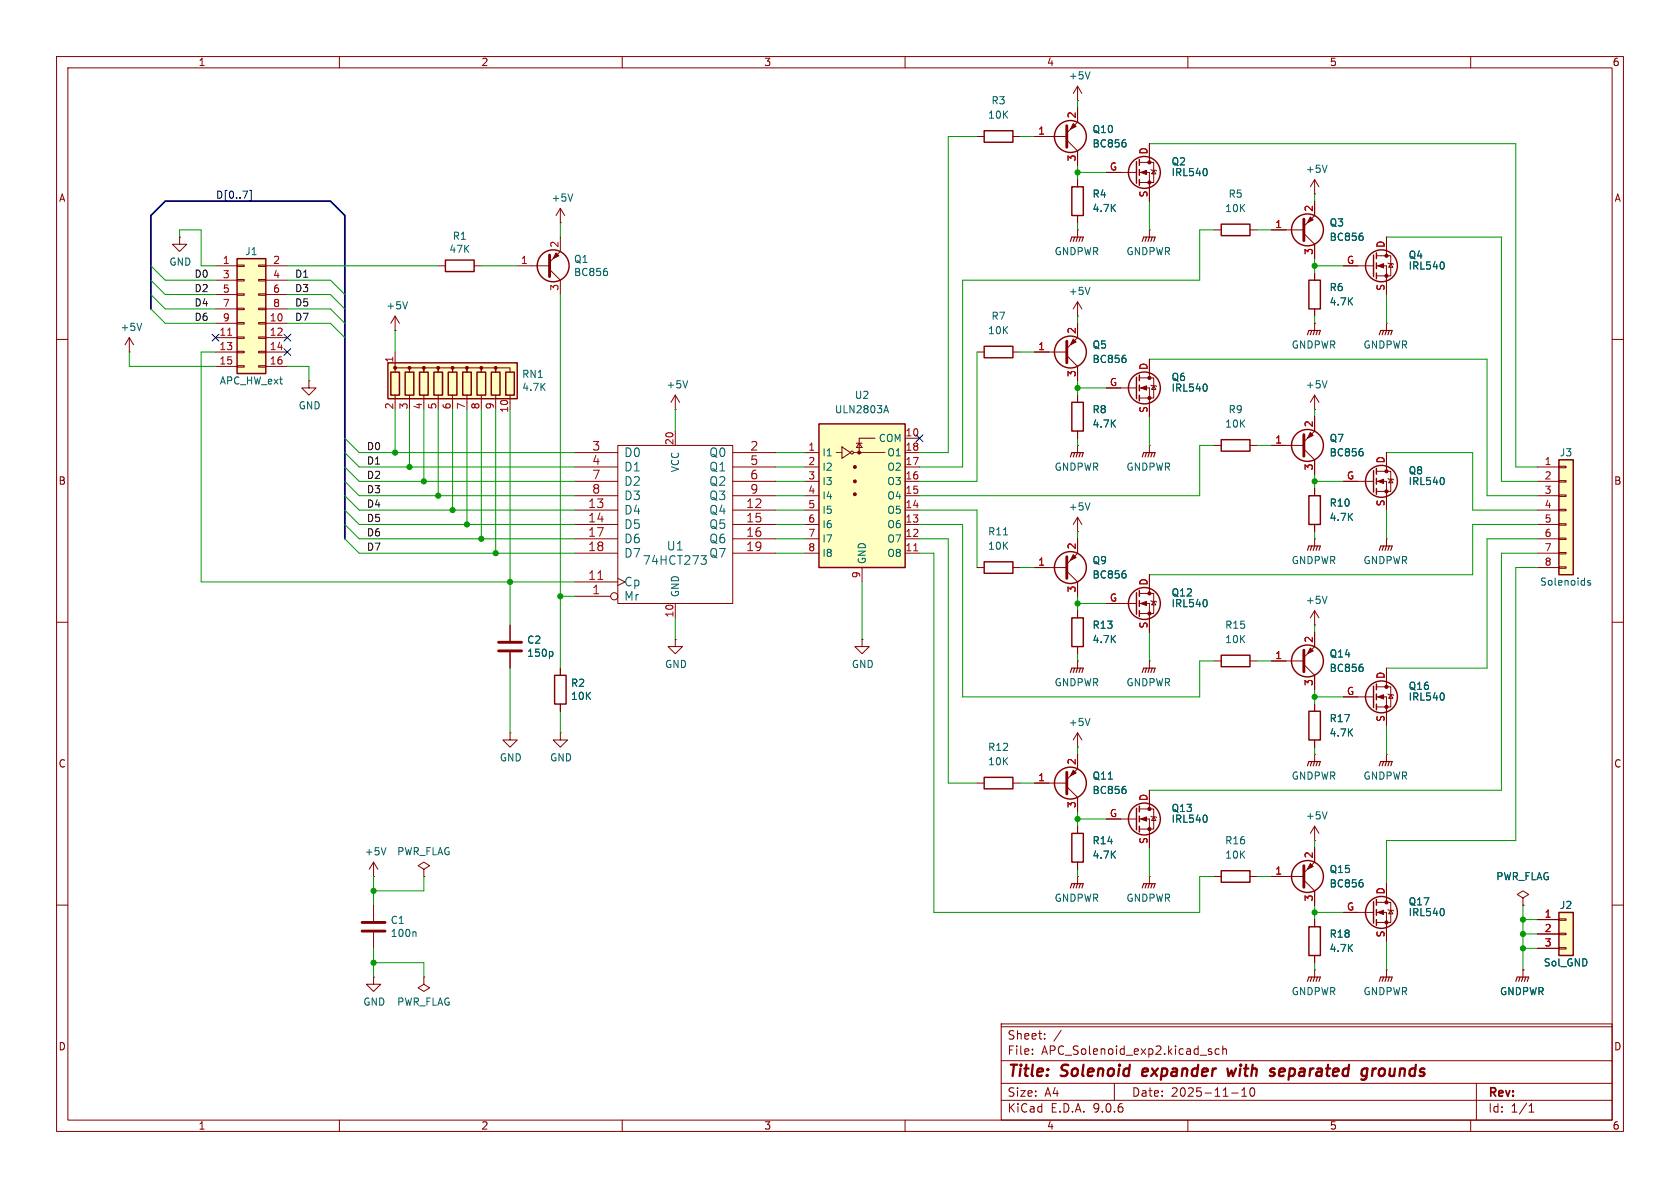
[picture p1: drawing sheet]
<svg xmlns="http://www.w3.org/2000/svg" width="297mm" height="210mm" viewBox="0 0 297 210" stroke-linecap="round" stroke-linejoin="round" font-family="sans-serif">
<g fill="none" stroke="#840000" stroke-width=".18">
<path d="M10 10h277v190h-277zM12 12h273v186h-273zM60 10v2M110 10v2M160 10v2M210 10v2M260 10v2M10 60h2M285 60h2M237.5 85.1h5.3M243.3 85.1h1.8v5.1M243.3 83.3h1.8"/>
<path d="M245.1 83.3h.8v3.6h-2.6M245.1 80v3.3M245.4 84.6l.1 .1h.8l.1 .1M245.9 84.7l.4 .6h-.8zM10 110h2M232.4 110.5h.1M232.4 108l-.8 1.2M232.4 108l.8 1.2M232.4 108v2.5M245.1 118.1v3.3M285 110h2M237.5 123.2h5.3"/>
<path d="M243.3 123.2h1.8v5.1M243.3 121.4h1.8M245.1 121.4h.8v3.6h-2.6M245.1 133.4h.1M245.1 133.4v1.2M245.4 122.7l.1 .1h.8l.1 .1M245.9 122.8l.4 .6h-.8zM269.2 158.8l1.1-.7-1.1-.6-1 .6 1 .7v1.2M10 160h2M269.2 160h.1M285 160h2M60 198v2"/>
<path d="M110 198v2M160 198v2M177 181h108v17h-108zM177 194.5h108M177 191.5h108M177 187.5h108M177 181.5h108M182.5 186.3v.1M182.5 185.5v.1M184.7 183.6v.1M184.7 182.8v.1M187.6 182.1l-1.3 2"/>
<path d="M197 191.5v3M210 198v2M213.8 185.9l.4 .1v.2l-.2 .2h-.3M213.8 185.4l.4 .1M215.5 185.5l-.4-.1-.3 .3v.4l.2 .2h.5M216.2 185.5l.2-.1 .3 .1 .1 .9M216.2 184.9v1.5M217.7 193.2h1.2M219.5 193.8h.9M219.5 192.7l.5-.4v1.5M221.1 192.4l.2-.1a.81 .81 0 0 1 .6 .6 .81 .81 0 0 1-.3 .8l-.1 .1a.81 .81 0 0 1-.4-1.4zM260 198v2"/>
<path d="M261 191.5v6.5M270.3 196.6h.9M270.3 195.5l.4-.4v1.5"/>
</g>
<path d="M202.1 189l-.2 .9 .3 .3M202.9 189.4l-.9 .1M217 188.9l.2 1.3 .5-.9 .3 .9 .5-1.3M225.2 188.9l.2 .1M225.3 189.6v.3l-.1 .2M226.3 189l-.2 .9 .2 .3M227.1 189.4l-1 .1M241.2 188.9l.5 .1M241.6 190.1l-.2 .1M241.8 188.9l-.2 1.6-.3 .3M242.7 188.9l-.2 1.3M243.3 188.9l-.4 .1-.2 .3" fill="none" stroke="#840000" stroke-width=".4"/>
<g fill="none" stroke="#840000" stroke-width=".25">
<path d="M242.8 83.2v3.8M243.3 82.8v1M243.3 84.6v1M243.3 86.4v1M242.8 121.3v3.8M243.3 120.9v1M243.3 122.7v1M243.3 124.5v1"/>
<circle cx="244.2" cy="85.1" r="2.82"/>
<circle cx="244.2" cy="123.2" r="2.82"/>
</g>
<g fill="#840000" stroke="#840000" stroke-width=".18">
<path d="M243.6 85.1l1-.4v.8z"/>
<path d="M243.6 123.2l1-.4v.8z"/>
<circle cx="245.1" cy="83.3" r=".28"/>
<circle cx="245.1" cy="86.9" r=".28"/>
<circle cx="245.1" cy="121.4" r=".28"/>
<circle cx="245.1" cy="125" r=".28"/>
</g>
<path d="M255.1 84.5l.2 .4-.2 .7M234.6 105.4l-.4 1.3M255.1 122.6l.2 .4-.2 .7" fill="none" stroke="#006464" stroke-width=".18"/>
<path d="M243.8 135.4l.3-.8h2l-.2 .8M244.6 134.6l-.3 .8M245.1 134.6l-.2 .8M245.6 134.6l-.2 .8" fill="none" stroke="#840000" stroke-width=".2"/>
<path d="M275.6 161.3h2.5v7.6h-2.5z" fill="#ffffc2"/>
<path d="M231.4 49.5h2v5.1h-2zM275.6 161.3h2.5v7.6h-2.5z" fill="none" stroke="#840000" stroke-width=".25"/>
<g fill="none" stroke="#840000" stroke-width=".18">
<path d="M232.4 57.2h.1M232.4 48.3v1.2M232.4 54.6v1.3M232.4 57.2v1.2M245.1 57.2h.1M245.1 57.2v1.2M232.4 148.6h.1M232.4 146.1l-.8 1.2M232.4 146.1l.8 1.2M232.4 146.1v2.5M269.2 171.5h.1M269.2 171.5v1.2"/>
<path d="M271.8 162.6h3.8M271.8 165.1h3.8M271.8 167.6h3.8M275.6 162.4h1.3v.3h-1.3zM275.6 165h1.3v.2h-1.3zM275.6 167.5h1.3v.3h-1.3z"/>
</g>
<path d="M231.1 59.2l.3-.8h2l-.2 .8M231.9 58.4l-.3 .8M232.4 58.4l-.2 .8M232.9 58.4l-.2 .8M243.8 59.2l.3-.8h2l-.2 .8M244.6 58.4l-.3 .8M245.1 58.4l-.2 .8M245.6 58.4l-.2 .8M268 173.5l.2-.8h2.1l-.3 .8M268.7 172.7l-.2 .8M269.2 172.7l-.2 .8M269.7 172.7l-.2 .8" fill="none" stroke="#840000" stroke-width=".2"/>
<path d="M234.6 143.5l-.4 1.3" fill="none" stroke="#006464" stroke-width=".18"/>
<path d="M275.6 81.3h2.5v20.3h-2.5z" fill="#ffffc2"/>
<g fill="none" stroke="#840000" stroke-width=".25">
<path d="M78.7 46h5.1v2h-5.1zM242.8 45.1v3.8M243.3 44.7v1M243.3 46.5v1M243.3 48.3v1M200.9 66.7v3.8M201.4 66.3v1M201.4 68.1v1M201.4 69.9v1M231.4 87.6h2v5.1h-2zM275.6 81.3h2.5v20.3h-2.5zM231.4 125.7h2v5.1h-2z"/>
<path d="M215.9 153.9h5.1v2.1h-5.1z"/>
<circle cx="244.2" cy="47" r="2.82"/>
<circle cx="189.2" cy="62.2" r="2.82"/>
<circle cx="202.3" cy="68.6" r="2.82"/>
<circle cx="231.1" cy="116.8" r="2.82"/>
</g>
<g fill="none" stroke="#840000" stroke-width=".18">
<path d="M232.4 34.3h.1M232.4 31.8v2.5M232.4 31.8l-.8 1.2M232.4 31.8l.8 1.2M22.9 59.7l-.8 1.3M22.9 59.7l.7 1.3M22.9 59.7v2.5M31.7 41.9v1.3h1.3l-1.3 1.3-1.2-1.3h1.2M31.7 41.9h.1M77.5 47h1.2M83.8 47h1.3M190.5 55.9h.1"/>
<path d="M190.5 53.3l-.8 1.3M190.5 53.3l.8 1.3M190.5 53.3v2.6M190.5 57.2v2.5l-1.9 1.9M237.5 47h5.3M243.3 47h1.8v5.1M243.3 45.2h1.8M245.1 45.2h.8v3.6h-2.6M245.1 41.9v3.3M245.4 46.5l.1 .1h.8l.1 .1M245.9 46.6l.4 .6h-.8zM22.9 62.2h.1"/>
<path d="M182.9 62.2h5.7M188.6 62.9l1.9 1.9v2.5M195.6 68.6h5.3M201.4 68.6h1.8v5.1M201.4 66.8h1.8M203.2 66.8h.8v3.6h-2.6M203.2 63.5v3.3M203.5 68.1l.1 .1h.7l.2 .1M204 68.2l.3 .6h-.7zM232.4 95.3h.1M232.4 86.4v1.2M232.4 92.7v1.3"/>
<path d="M232.4 95.3v1.2M245.1 95.3h.1M245.1 95.3v1.2M271.8 82.6h3.8M271.8 85.1h3.8M271.8 87.6h3.8M271.8 90.2h3.8M271.8 92.7h3.8M271.8 95.3h3.8M271.8 97.8h3.8M275.6 82.4h1.3v.3h-1.3zM275.6 85h1.3v.2h-1.3z"/>
<path d="M275.6 87.5h1.3v.3h-1.3zM275.6 90h1.3v.3h-1.3zM275.6 92.6h1.3v.2h-1.3zM275.6 95.1h1.3v.3h-1.3zM275.6 97.7h1.3v.2h-1.3zM224.8 116.8h5.7M230.5 117.5l1.9 1.9v2.5M232.4 111.8v2.5l-1.9 1.9M271.8 100.3h3.8M275.6 100.2h1.3v.3h-1.3zM232.4 133.4h.1M232.4 124.5v1.2"/>
<path d="M232.4 130.8v1.3M232.4 133.4v1.2M214.6 154.9h1.3M221 154.9h1.2M245.1 171.5h.1M245.1 171.5v1.2"/>
</g>
<path d="M234.6 29.2l-.4 1.3M25.1 57.1l-.5 1.3M192.7 50.8l-.4 1.3M255.1 46.4l.2 .4-.2 .7M199 63.4l.1 .1-.1 .5M213.2 68l.2 .4-.2 .7M240.9 118l.1 .1-.1 .5M281.2 102.7l-.3-.1-.2 .2v.2l.5 .1v.3h-.5" fill="none" stroke="#006464" stroke-width=".18"/>
<g fill="none" stroke="#840000" stroke-width=".2">
<path d="M231.1 97.3l.3-.8h2l-.2 .8M231.9 96.5l-.3 .8M232.4 96.5l-.2 .8M232.9 96.5l-.2 .8M243.8 97.3l.3-.8h2l-.2 .8M244.6 96.5l-.3 .8M245.1 96.5l-.2 .8M245.6 96.5l-.2 .8M231.1 135.4l.3-.8h2l-.2 .8M231.9 134.6l-.3 .8M232.4 134.6l-.2 .8M232.9 134.6l-.2 .8"/>
<path d="M243.8 173.5l.3-.8h2l-.2 .8M244.6 172.7l-.3 .8M245.1 172.7l-.2 .8M245.6 172.7l-.2 .8"/>
</g>
<path d="M188.6 60.3v3.8M230.5 114.9v3.8" fill="none" stroke="#840000" stroke-width=".51"/>
<g fill="#840000" stroke="#840000" stroke-width=".18">
<path d="M231.6 114.6l.6 .5-1.1 .5z"/>
<path d="M243.6 47l1-.4v.8z"/>
<path d="M201.7 68.6l1-.4v.8z"/>
<path d="M189.7 59.9l.5 .6-1 .5z"/>
<circle cx="245.1" cy="45.2" r=".28"/>
<circle cx="245.1" cy="48.8" r=".28"/>
<circle cx="203.2" cy="66.8" r=".28"/>
<circle cx="203.2" cy="70.4" r=".28"/>
</g>
<path d="M68.6 64.1h22.8v6.4h-22.8z" fill="#ffffc2"/>
<g fill="none" stroke="#840000" stroke-width=".25">
<path d="M174 23.1h5.1v2h-5.1zM189.5 33h2v5.1h-2zM200.9 28.6v3.8M201.4 28.2v1M201.4 30v1M201.4 31.8v1M215.9 39.6h5.1v2.1h-5.1zM68.6 64.1h22.8v6.4h-22.8zM69.1 65.8h1.5v4.1h-1.5zM71.6 65.8h1.6v4.1h-1.6zM74.2 65.8h1.5v4.1h-1.5zM76.7 65.8h1.5v4.1h-1.5z"/>
<path d="M79.2 65.8h1.6v4.1h-1.6zM81.8 65.8h1.5v4.1h-1.5zM84.3 65.8h1.6v4.1h-1.6zM86.9 65.8h1.5v4.1h-1.5zM89.4 65.8h1.5v4.1h-1.5zM174 61.2h5.1v2h-5.1zM189.5 71.1h2v5.1h-2zM215.9 77.7h5.1v2.1h-5.1zM215.9 115.8h5.1v2.1h-5.1zM189.5 147.3h2v5.1h-2zM200.9 142.9v3.8M201.4 142.5v1"/>
<path d="M201.4 144.3v1M201.4 146.1v1M242.8 159.4v3.8M243.3 159v1M231.4 163.8h2v5.1h-2zM243.3 160.8v1M243.3 162.6v1"/>
<circle cx="189.2" cy="24.1" r="2.82"/>
<circle cx="202.3" cy="30.5" r="2.82"/>
<circle cx="202.3" cy="144.8" r="2.82"/>
<circle cx="231.1" cy="154.9" r="2.82"/>
<circle cx="244.2" cy="161.3" r="2.82"/>
</g>
<g fill="#840000" stroke="#840000" stroke-width=".18">
<path d="M201.7 30.5l1-.4v.8z"/>
<path d="M189.7 21.8l.5 .6-1 .5z"/>
<path d="M231.6 152.7l.6 .5-1.1 .5z"/>
<path d="M243.6 161.3l1-.4v.8z"/>
<path d="M201.7 144.8l1-.4v.8z"/>
<circle cx="69.8" cy="65" r=".25"/>
<circle cx="72.4" cy="65" r=".25"/>
<circle cx="74.9" cy="65" r=".25"/>
<circle cx="77.5" cy="65" r=".25"/>
<circle cx="80" cy="65" r=".25"/>
<circle cx="82.5" cy="65" r=".25"/>
<circle cx="85.1" cy="65" r=".25"/>
<circle cx="87.6" cy="65" r=".25"/>
<circle cx="203.2" cy="28.7" r=".28"/>
<circle cx="203.2" cy="32.3" r=".28"/>
<circle cx="245.1" cy="159.5" r=".28"/>
<circle cx="245.1" cy="163.1" r=".28"/>
<circle cx="203.2" cy="143" r=".28"/>
<circle cx="203.2" cy="146.6" r=".28"/>
</g>
<g fill="none" stroke="#840000" stroke-width=".18">
<path d="M190.5 17.8h.1M190.5 15.2v2.6M190.5 19.1v2.5l-1.9 1.9M190.5 15.2l-.8 1.3M190.5 15.2l.8 1.3M99.1 39.4h.1M99.1 36.8l-.8 1.3M99.1 36.8l.7 1.3M99.1 36.8v2.6M172.7 24.1h1.3M179.1 24.1h1.2M182.9 24.1h5.7"/>
<path d="M188.6 24.8l1.9 1.9v2.5M190.5 31.8v1.2M190.5 38.1v1.3M195.6 30.5h5.3M201.4 30.5h1.8v5.1M201.4 28.7h1.8M203.2 28.7h.8v3.6h-2.6M203.2 25.4v3.3M203.5 30l.1 .1h.7l.2 .1M204 30.1l.3 .6h-.7zM69.8 58.4h.1M69.8 55.9v2.5"/>
<path d="M69.8 55.9l-.7 1.3M69.8 55.9l.8 1.3M190.5 40.6h.1M190.5 40.6v1.3M203.2 40.6h.1M203.2 40.6v1.3M214.6 40.6h1.3M221 40.6h1.2M54.6 67.3v1.3h1.3l-1.3 1.3-1.3-1.3h1.3M54.6 67.3h.1M69.8 65.8v-.8h2.6v.8v-.8h2.5v.8v-.8h2.6v.8v-.8h2.5v.8v-.8h2.5v.8v-.8h2.6v.8v-.8h2.5v.8v-.8h2.6v.8M69.8 62.2v2.6"/>
<path d="M69.8 69.9v1.2M72.4 69.9v1.2M74.9 69.9v1.2M77.5 69.9v1.2M80 69.9v1.2M82.5 69.9v1.2M85.1 69.9v1.2M87.6 69.9v1.2M90.2 69.9v1.2M109.2 78.7h20.3v28h-20.3zM119.4 72.4h.1M119.4 69.9v2.5"/>
<path d="M119.4 76.2v2.5M119.4 69.9l-.8 1.2M119.4 69.9l.7 1.2M172.7 62.2h1.3M179.1 62.2h1.2M190.5 78.7h.1M190.5 69.9v1.2M190.5 76.2v1.3M190.5 78.7v1.3M203.2 78.7h.1M203.2 78.7v1.3M214.6 78.7h1.3"/>
<path d="M221 78.7h1.2M101.6 80h7.6M101.6 82.6h7.6M101.6 85.1h7.6M101.6 87.6h7.6M101.6 90.2h7.6M101.6 92.7h7.6M101.6 95.3h7.6M101.6 97.8h7.6M129.5 80h7.7M129.5 82.6h7.7M129.5 85.1h7.7"/>
<path d="M129.5 87.6h7.7M129.5 90.2h7.7M129.5 92.7h7.7M129.5 95.3h7.7M129.5 97.8h7.7M90.2 110.5v2.8M90.2 115.3v2.8M101.6 102.9h7.6M101.6 105.4h6.3M109.2 102.2l1.3 .7-1.3 .6M119.4 106.7v2.5M214.6 116.8h1.3"/>
<path d="M221 116.8h1.2M99.1 129.5v1.3h1.2l-1.2 1.3-1.3-1.3h1.3M99.1 129.5h.1M203.2 139.7v3.3M74.9 153.7l1-.7-1-.6-1 .6 1 .7v1.2M74.9 154.9h.1M190.5 146.1v1.2M190.5 152.4v1.3M195.6 144.8h5.3M201.4 144.8h1.8v5.1M201.4 143h1.8M203.2 143h.8v3.6h-2.6"/>
<path d="M203.5 144.3l.1 .1h.7l.2 .1M204 144.4l.3 .6h-.7zM224.8 154.9h5.7M230.5 155.6l1.9 1.9v2.5M232.4 149.9v2.5l-1.9 1.9M243.3 159.5h1.8M245.1 159.5h.8v3.6h-2.6M245.1 156.2v3.3M232.4 171.5h.1M232.4 162.6v1.2M232.4 168.9v1.3M232.4 171.5v1.2"/>
<path d="M237.5 161.3h5.3M243.3 161.3h1.8v5.1M245.4 160.8l.1 .1h.8l.1 .1M245.9 160.9l.4 .6h-.8z"/>
<circle cx="108.6" cy="105.4" r=".63"/>
</g>
<g fill="none" stroke="#840000" stroke-width=".2">
<path d="M189.2 42.7l.3-.8h2l-.2 .8M190 41.9l-.3 .8M190.5 41.9l-.3 .8M191 41.9l-.2 .8M201.9 42.7l.3-.8h2l-.2 .8M202.7 41.9l-.3 .8M203.2 41.9l-.3 .8M203.7 41.9l-.2 .8M189.2 80.8l.3-.8h2l-.2 .8M190 80l-.3 .8M190.5 80l-.3 .8M191 80l-.2 .8"/>
<path d="M201.9 80.8l.3-.8h2l-.2 .8M202.7 80l-.3 .8M203.2 80l-.3 .8M203.7 80l-.2 .8M231.1 173.5l.3-.8h2l-.2 .8M231.9 172.7l-.3 .8M232.4 172.7l-.2 .8M232.9 172.7l-.2 .8"/>
</g>
<path d="M192.7 12.7l-.4 1.3M101.3 34.3l-.5 1.3M199 25.3l.1 .1-.1 .5M213.2 29.9l.2 .4-.2 .7M72 53.3l-.4 1.3M121.6 67.3l-.4 1.3M123.9 98.2h1l-.5 .6 .3 .1M124.8 99.6l-.2 .2h-.5M97.5 115.2l.2 .2v.4l-.2 .2M213.2 144.2l.2 .4-.2 .7M240.9 156.1l.1 .1-.1 .5M255.1 160.7l.2 .4-.2 .7" fill="none" stroke="#006464" stroke-width=".18"/>
<path d="M188.6 22.2v3.8M88.1 113.5h4.1M88.1 115.1h4.1M230.5 153v3.8" fill="none" stroke="#840000" stroke-width=".51"/>
<path d="M105.7 102.4h.9" fill="none" stroke="#a90000" stroke-width=".18"/>
<path d="M144.8 74.9h15.2v25.4h-15.2z" fill="#ffffc2"/>
<g fill="none" stroke="#840000" stroke-width=".25">
<path d="M144.8 74.9h15.2v25.4h-15.2zM174 99.3h5.1v2h-5.1zM98 119.4h2.1v5.1h-2.1zM189.5 109.2h2v5.1h-2zM200.9 104.8v3.8M201.4 104.4v1M201.4 106.2v1M201.4 108v1M174 137.4h5.1v2h-5.1z"/>
<circle cx="97.8" cy="47" r="2.82"/>
<circle cx="231.1" cy="40.6" r="2.82"/>
<circle cx="231.1" cy="78.7" r="2.82"/>
<circle cx="189.2" cy="100.3" r="2.82"/>
<circle cx="202.3" cy="106.7" r="2.82"/>
<circle cx="189.2" cy="138.4" r="2.82"/>
</g>
<g fill="none" stroke="#840000" stroke-width=".18">
<path d="M232.4 35.6v2.5l-1.9 1.9M91.4 47h5.8M97.2 47.6l1.9 1.9v2.6M99.1 41.9v2.6l-1.9 1.9M224.8 40.6h5.7M230.5 41.3l1.9 1.9v2.5M148.8 79l1.6 1-1.6 1zM151.4 78.4h1M151.9 78.4l.5 .7h-1zM154.7 77.5h-2.8v2.5M160 77.5h2.6M224.8 78.7h5.7"/>
<path d="M230.5 79.4l1.9 1.9v2.5M232.4 72.4h.1M232.4 69.9v2.5M232.4 73.7v2.5l-1.9 1.9M232.4 69.9l-.8 1.2M232.4 69.9l.8 1.2M142.2 80h2.6M142.2 82.6h2.6M142.2 85.1h2.6M142.2 87.6h2.6M142.2 90.2h2.6M142.2 92.7h2.6"/>
<path d="M142.2 95.3h2.6M142.2 97.8h2.6M147.8 80h1M150.9 80h5.6M160 80h2.6M160 82.6h2.6M160 85.1h2.6M160 87.6h2.6M160 90.2h2.6M160 92.7h2.6M160 95.3h2.6M160 97.8h2.6"/>
<path d="M190.5 94h.1M190.5 95.3v2.5l-1.9 1.9M190.5 91.4v2.6M190.5 91.4l-.8 1.3M190.5 91.4l.8 1.3M99.1 118.1v1.3M119.4 113v1.3h1.2l-1.2 1.3-1.3-1.3h1.3M119.4 113h.1M152.4 113v1.3h1.3l-1.3 1.3-1.3-1.3h1.3M152.4 113h.1M152.4 100.3v2.6M172.7 100.3h1.3"/>
<path d="M179.1 100.3h1.2M182.9 100.3h5.7M188.6 101l1.9 1.9v2.5M190.5 116.8h.1M190.5 108v1.2M190.5 114.3v1.3M190.5 116.8v1.3M195.6 106.7h5.3M201.4 106.7h1.8v5.1M201.4 104.9h1.8M203.2 116.8h.1M203.2 104.9h.8v3.6h-2.6"/>
<path d="M203.2 101.6v3.3M203.2 116.8v1.3M203.5 106.2l.1 .1h.7l.2 .1M204 106.3l.3 .6h-.7zM90.2 129.5v1.3h1.2l-1.2 1.3-1.3-1.3h1.3M90.2 129.5h.1M99.1 124.5v1.2M172.7 138.4h1.3M179.1 138.4h1.2M182.9 138.4h5.7M188.6 139.1l1.9 1.9v2.5M190.5 132.1h.1"/>
<path d="M190.5 129.5v2.6M190.5 133.4v2.5l-1.9 1.9M190.5 129.5l-.8 1.3M190.5 129.5l.8 1.3M66 154.9h.1M66 152.4l-.7 1.3M66 152.4l.8 1.3M66 152.4v2.5M190.5 154.9h.1M190.5 154.9v1.3M203.2 154.9h.1M203.2 154.9v1.3"/>
<path d="M66 172.7v1.3h1.3l-1.3 1.3-1.2-1.3h1.2M66 172.7h.1M66 160v2.8M66 164.8v2.8M74.9 172.7v1.3l1 .6-1 .7-1-.7 1-.6M74.9 172.7h.1"/>
<circle cx="150.6" cy="80" r=".25"/>
</g>
<g fill="#840000" stroke="#840000" stroke-width=".18">
<path d="M98.3 44.7l.5 .5-1 .5z"/>
<path d="M189.7 98l.5 .6-1 .5z"/>
<path d="M189.7 136.1l.5 .6-1 .5z"/>
<path d="M231.6 38.4l.6 .5-1.1 .5z"/>
<path d="M231.6 76.5l.6 .5-1.1 .5z"/>
<path d="M201.7 106.7l1-.4v.8z"/>
<circle cx="151.1" cy="82.5" r=".25"/>
<circle cx="151.1" cy="85.1" r=".25"/>
<circle cx="151.1" cy="87.4" r=".25"/>
<circle cx="151.9" cy="80" r=".25"/>
<circle cx="203.2" cy="104.9" r=".28"/>
<circle cx="203.2" cy="108.5" r=".28"/>
</g>
<path d="M161.5 97.4h.8" fill="none" stroke="#a90000" stroke-width=".18"/>
<g fill="none" stroke="#006464" stroke-width=".18">
<path d="M107.3 48l.1 .2-.1 .5M240.9 41.8l.1 .1-.1 .5M156.4 72.6h.6M156.7 71.7l.4 1.3M234.6 67.3l-.4 1.3M240.9 79.9l.1 .1-.1 .5M177.4 94.6h.7M192.7 88.9l-.4 1.3M199 101.5l.1 .1-.1 .5M213.2 106.1l.2 .4-.2 .7M192.7 127l-.4 1.3M199 139.6l.1 .1-.1 .5"/>
<path d="M68.2 149.9l-.4 1.2M73.4 164.7l.1 .2v.7"/>
</g>
<path d="M230.5 38.7v3.8M97.2 45.1v3.8M230.5 76.8v3.8M188.6 98.4v3.8M188.6 136.5v3.8M64 163.1h4.1M64 164.6h4.1" fill="none" stroke="#840000" stroke-width=".51"/>
<g fill="none" stroke="#840000" stroke-width=".2">
<path d="M189.2 118.9l.3-.8h2l-.2 .8M190 118.1l-.3 .8M190.5 118.1l-.3 .8M191 118.1l-.2 .8M201.9 118.9l.3-.8h2l-.2 .8M202.7 118.1l-.3 .8M203.2 118.1l-.3 .8M203.7 118.1l-.2 .8M189.2 157l.3-.8h2l-.2 .8M190 156.2l-.3 .8M190.5 156.2l-.3 .8M191 156.2l-.2 .8"/>
<path d="M201.9 157l.3-.8h2l-.2 .8M202.7 156.2l-.3 .8M203.2 156.2l-.3 .8M203.7 156.2l-.2 .8"/>
</g>
<path d="M41.9 45.7h5.1v20.3h-5.1z" fill="#ffffc2"/>
<path d="M41.9 45.7h5.1v20.3h-5.1z" fill="none" stroke="#840000" stroke-width=".25"/>
<g fill="none" stroke="#840000" stroke-width=".18">
<path d="M190.5 19.1v2.5M182.9 24.1h2.5M190.5 26.7v2.5M190.5 31.8v1.2M190.5 38.1v1.3M195.6 30.5h2.5M203.2 25.4v2.5M203.2 33v2.6M232.4 35.6v2.5M38.1 47h3.8M38.1 49.5h3.8M38.1 52.1h3.8"/>
<path d="M38.1 54.6h3.8M38.1 57.2h3.8M38.1 59.7h3.8M41.9 46.9h1.3v.2h-1.3zM41.9 49.4h1.3v.3h-1.3zM41.9 51.9h1.3v.3h-1.3zM41.9 54.5h1.3v.2h-1.3zM41.9 57h1.3v.3h-1.3zM41.9 59.6h1.3v.2h-1.3zM45.7 46.9h1.3v.2h-1.3zM45.7 49.4h1.3v.3h-1.3zM45.7 51.9h1.3v.3h-1.3z"/>
<path d="M45.7 54.5h1.3v.2h-1.3zM45.7 57h1.3v.3h-1.3zM45.7 59.6h1.3v.2h-1.3zM47 47h3.8M47 49.5h3.8M47 52.1h3.8M47 54.6h3.8M47 57.2h3.8M47 59.7h3.8M190.5 57.2v2.5M224.8 40.6h2.5M232.4 43.2v2.5"/>
<path d="M232.4 48.3v1.2M232.4 54.6v1.3M237.5 47h2.5M245.1 41.9v2.6M245.1 49.5v2.6M38.1 62.2h3.8M38.1 64.8h3.8M41.9 62.1h1.3v.3h-1.3zM41.9 64.6h1.3v.3h-1.3zM45.7 62.1h1.3v.3h-1.3zM45.7 64.6h1.3v.3h-1.3zM47 62.2h3.8"/>
<path d="M47 64.8h3.8M182.9 62.2h2.5M190.5 64.8v2.5M190.5 69.9v1.2M190.5 76.2v1.3M195.6 68.6h2.5M203.2 63.5v2.5M203.2 71.1v2.6M224.8 78.7h2.5M232.4 73.7v2.5M190.5 95.3v2.5M232.4 81.3v2.5"/>
<path d="M232.4 86.4v1.2M232.4 92.7v1.3M237.5 85.1h2.5M245.1 80v2.6M245.1 87.6v2.6M90.2 110.5v2.8M90.2 115.3v2.8M99.1 118.1v1.3M182.9 100.3h2.5M190.5 102.9v2.5M190.5 108v1.2M190.5 114.3v1.3"/>
<path d="M195.6 106.7h2.5M203.2 101.6v2.5M203.2 109.2v2.6M224.8 116.8h2.5M232.4 111.8v2.5M232.4 119.4v2.5M245.1 118.1v2.6M99.1 124.5v1.2M182.9 138.4h2.5M190.5 133.4v2.5M203.2 139.7v2.5M232.4 124.5v1.2"/>
<path d="M232.4 130.8v1.3M237.5 123.2h2.5M245.1 125.7v2.6M190.5 141v2.5M190.5 146.1v1.2M190.5 152.4v1.3M195.6 144.8h2.5M203.2 147.3v2.6M224.8 154.9h2.5M232.4 149.9v2.5M232.4 157.5v2.5M245.1 156.2v2.6"/>
<path d="M232.4 162.6v1.2M232.4 168.9v1.3M237.5 161.3h2.5M245.1 163.8v2.6M269.2 171.5h.1M269.2 160h.1M271.8 162.6h3.8M271.8 165.1h3.8M271.8 167.6h3.8"/>
</g>
<path d="M40.2 59.3h.8" fill="none" stroke="#a90000" stroke-width=".18"/>
<path d="M44.1 33.7h.3v1.8h-.3M37.5 59.1l1.2 1.2M38.7 59.1l-1.2 1.2M50.2 59.1l1.2 1.2M51.4 59.1l-1.2 1.2M50.2 61.6l1.2 1.2M51.4 61.6l-1.2 1.2M162 76.9l1.2 1.2M163.2 76.9l-1.2 1.2" fill="none" stroke="#000084" stroke-width=".18"/>
<path d="M26.7 54.6v-16.5l2.5-2.5h29.2l2.6 2.5v57.2" fill="none" stroke="#000084" stroke-width=".3"/>
<g fill="none" stroke="#009600" stroke-width=".18">
<path d="M190.5 17.8v1.3M99.1 39.4v2.5M172.7 24.1h-5.1v55.9h-5M180.3 24.1h2.6M190.5 29.2v2.6M190.5 39.4v1.2M190.5 30.5h5.1M203.2 25.4h64.8v57.2h3.8M203.2 35.6v5M232.4 34.3v1.3M26.7 52.1l2.5 2.5h8.9M26.7 47l2.5 2.5h8.9"/>
<path d="M26.7 49.5l2.5 2.6h8.9M26.7 54.6l2.5 2.6h8.9M31.7 41.9v-1.3h3.9v6.4h2.5M50.8 54.6h7.6l2.6 2.6M50.8 49.5h7.6l2.6 2.6M50.8 47h26.7M50.8 52.1h7.6l2.6 2.5M50.8 57.2h7.6l2.6 2.5M69.8 58.4v3.8M85.1 47h6.3M99.1 52.1v66M190.5 55.9v1.3"/>
<path d="M214.6 40.6h-2.5v8.9h-41.9v33.1h-7.6M222.2 40.6h2.6M232.4 45.7v2.6M232.4 55.9v1.3M232.4 47h5.1M245.1 41.9h20.3v43.2h6.4M245.1 52.1v5.1M22.9 62.2v2.6h15.2M38.1 62.2h-2.5v40.7h66M50.8 64.8h3.8v2.5M61 77.5l2.5 2.5h38.1M69.8 72.4v7.6"/>
<path d="M72.4 72.4v10.2M74.9 72.4v12.7M77.5 72.4v15.2M80 72.4v17.8M82.5 72.4v20.3M85.1 72.4v22.9M87.6 72.4v25.4M90.2 72.4v38.1M119.4 72.4v3.8M172.7 62.2v22.9h-10.1M180.3 62.2h2.6M190.5 67.3v2.6"/>
<path d="M190.5 77.5v1.2M190.5 68.6h5.1M203.2 63.5h59.7v24.1h8.9M203.2 73.7v5M214.6 78.7h-2.5v8.9h-49.5M222.2 78.7h2.6M232.4 72.4v1.3M61 82.6l2.5 2.5h38.1M61 85.1l2.5 2.5h38.1M61 92.7l2.5 2.6h38.1M61 80l2.5 2.6h38.1M61 95.3l2.5 2.5h38.1"/>
<path d="M61 90.2l2.5 2.5h38.1M61 87.6l2.5 2.6h38.1M137.2 85.1h5M137.2 80h5M137.2 87.6h5M137.2 95.3h5M137.2 82.6h5M137.2 97.8h5M137.2 92.7h5M137.2 90.2h5M162.6 95.3h5v43.1h5.1M162.6 97.8h2.5v63.5h47v-6.4h2.5"/>
<path d="M162.6 92.7h7.6v30.5h41.9v-6.4h2.5M162.6 90.2h10.1v10.1M190.5 94v1.3M232.4 85.1h5.1M232.4 83.8v2.6M232.4 94v1.3M245.1 80h15.2v10.2h11.5M245.1 90.2v5.1M271.8 95.3h-8.9v22.8h-17.8M271.8 97.8h-6.4v41.9h-62.2M271.8 92.7h-11.5v8.9h-57.1M90.2 118.1v11.4"/>
<path d="M99.1 105.4h2.5M119.4 109.2v3.8M152.4 102.9v10.1M180.3 100.3h2.6M190.5 105.4v2.6M190.5 115.6v1.2M190.5 106.7h5.1M203.2 111.8v5M222.2 116.8h2.6M232.4 110.5v1.3M271.8 100.3h-3.8v48.3h-22.9v7.6M99.1 125.7v3.8"/>
<path d="M180.3 138.4h2.6M190.5 132.1v1.3M232.4 121.9v2.6M232.4 132.1v1.3M232.4 123.2h5.1M245.1 128.3v5.1M66 154.9v5.1M74.9 154.9v2.6h-8.9M190.5 143.5v2.6M190.5 153.7v1.2M190.5 144.8h5.1M203.2 149.9v5"/>
<path d="M222.2 154.9h2.6M232.4 148.6v1.3M66 170.2h8.9v2.5M66 167.6v5.1M232.4 160v2.6M232.4 170.2v1.3M232.4 161.3h5.1M245.1 166.4v5.1M269.2 160v11.5M269.2 162.6h2.6M269.2 167.6h2.6M269.2 165.1h2.6"/>
</g>
<g fill="none" stroke="#006464" stroke-width=".18">
<path d="M199 25.3l.1 .1-.1 .5M213.2 29.9l.2 .4-.2 .7M240.9 41.8l.1 .1-.1 .5M255.1 46.4l.2 .4-.2 .7M199 63.4l.1 .1-.1 .5M213.2 68l.2 .4-.2 .7M240.9 79.9l.1 .1-.1 .5M255.1 84.5l.2 .4-.2 .7M97.5 115.2l.2 .2v.4l-.2 .2M199 101.5l.1 .1-.1 .5M213.2 106.1l.2 .4-.2 .7M240.9 118l.1 .1-.1 .5"/>
<path d="M199 139.6l.1 .1-.1 .5M255.1 122.6l.2 .4-.2 .7M213.2 144.2l.2 .4-.2 .7M240.9 156.1l.1 .1-.1 .5M255.1 160.7l.2 .4-.2 .7"/>
</g>
<g fill="#009600" stroke="#009600" stroke-width=".18">
<circle cx="190.5" cy="144.8" r=".46"/>
<circle cx="190.5" cy="106.7" r=".46"/>
<circle cx="232.4" cy="85.1" r=".46"/>
<circle cx="232.4" cy="47" r=".46"/>
<circle cx="269.2" cy="162.6" r=".46"/>
<circle cx="269.2" cy="165.1" r=".46"/>
<circle cx="269.2" cy="167.6" r=".46"/>
<circle cx="232.4" cy="161.3" r=".46"/>
<circle cx="232.4" cy="123.2" r=".46"/>
<circle cx="190.5" cy="30.5" r=".46"/>
<circle cx="190.5" cy="68.6" r=".46"/>
<circle cx="90.2" cy="102.9" r=".46"/>
<circle cx="87.6" cy="97.8" r=".46"/>
<circle cx="69.8" cy="80" r=".46"/>
<circle cx="77.5" cy="87.6" r=".46"/>
<circle cx="72.4" cy="82.6" r=".46"/>
<circle cx="74.9" cy="85.1" r=".46"/>
<circle cx="80" cy="90.2" r=".46"/>
<circle cx="82.5" cy="92.7" r=".46"/>
<circle cx="85.1" cy="95.3" r=".46"/>
<circle cx="99.1" cy="105.4" r=".46"/>
<circle cx="66" cy="170.2" r=".46"/>
<circle cx="66" cy="157.5" r=".46"/>
</g>
<g font-size="2.8" fill="#840000">
<text x="178" y="190.9">Title:</text>
<text x="187.7" y="190.9">Solenoid</text>
<text x="202.8" y="190.9">expander</text>
<text x="218.7" y="190.9">with</text>
<text x="227" y="190.9">separated</text>
<text x="244" y="190.9">grounds</text>
</g>
<g font-size="2.1" fill="#a90000">
<text x="104.6" y="79.8">3</text>
<text x="104.6" y="82.3">4</text>
<text x="132.5" y="79.8">2</text>
<text x="132.5" y="82.3">5</text>
<text x="103.9" y="89.9">13</text>
<text x="104.6" y="84.8">7</text>
<text x="104.6" y="87.4">8</text>
<text x="131.8" y="89.9">12</text>
<text x="132.5" y="84.8">6</text>
<text x="132.5" y="87.4">9</text>
<text x="103.9" y="92.5">14</text>
<text x="103.9" y="95">17</text>
<text x="131.8" y="92.5">15</text>
<text x="131.8" y="95">16</text>
<text x="103.9" y="97.5">18</text>
<text x="131.8" y="97.5">19</text>
<text x="103.9" y="102.6">11</text>
<text x="104.6" y="105.2">1</text>
</g>
<g font-size="2.1" fill="#006464">
<text x="110.2" y="81">D0</text>
<text x="110.2" y="83.5">D1</text>
<text x="125.3" y="81">Q0</text>
<text x="125.3" y="83.5">Q1</text>
<text x="110.2" y="86.1">D2</text>
<text x="110.2" y="88.6">D3</text>
<text x="125.3" y="86.1">Q2</text>
<text x="125.3" y="88.6">Q3</text>
<text x="110.2" y="91.2">D4</text>
<text x="110.2" y="93.7">D5</text>
<text x="125.3" y="91.2">Q4</text>
<text x="125.3" y="93.7">Q5</text>
<text x="110.2" y="96.2">D6</text>
<text x="110.2" y="98.8">D7</text>
<text x="113.5" y="100.1">74HCT273</text>
<text x="117.8" y="97.5">U1</text>
<text x="125.3" y="96.2">Q6</text>
<text x="125.3" y="98.8">Q7</text>
<text x="110.2" y="103.9">Cp</text>
<text x="110.2" y="106.4">Mr</text>
</g>
<g font-size="2.1" fill="#840000">
<text x="178" y="184">Sheet:</text>
<text x="178" y="186.7">File:</text>
<text x="184.1" y="186.7">APC_Solenoid_exp2.kicad_sch</text>
<text x="178" y="196.9">KiCad</text>
<text x="178" y="194.1">Size:</text>
<text x="184.7" y="194.1">A4</text>
<text x="185.7" y="196.9">E.D.A.</text>
<text x="193.3" y="196.9">9.0.6</text>
<text x="200" y="194.1">Date:</text>
<text x="207" y="194.1">2025-11-10</text>
<text x="263" y="194.3">Rev:</text>
<text x="263" y="196.9">Id:</text>
<text x="267.1" y="196.9">1/1</text>
</g>
<g font-size="1.8" fill="#840000">
<text x="35" y="11.9">1</text>
<text x="85" y="11.9">2</text>
<text x="135" y="11.9">3</text>
<text x="185" y="11.9">4</text>
<text x="235" y="11.9">5</text>
<text x="285" y="11.9">6</text>
<text x="10.3" y="35.9">A</text>
<text x="285.3" y="35.9">A</text>
<text x="10.3" y="85.9">B</text>
<text x="285.3" y="85.9">B</text>
<text x="10.3" y="135.9">C</text>
<text x="285.3" y="135.9">C</text>
<text x="10.3" y="185.9">D</text>
<text x="285.3" y="185.9">D</text>
<text x="35" y="199.9">1</text>
<text x="85" y="199.9">2</text>
<text x="135" y="199.9">3</text>
<text x="185" y="199.9">4</text>
<text x="235" y="199.9">5</text>
<text x="285" y="199.9">6</text>
</g>
<g font-size="1.8" fill="#006464">
<text x="188.8" y="14.2">+5V</text>
<text x="174.6" y="21.2">10K</text>
<text x="175.2" y="18.6">R3</text>
<text x="193" y="23.7">Q10</text>
<text x="193" y="26.3">BC856</text>
<text x="207" y="29.4">Q2</text>
<text x="97.4" y="35.8">+5V</text>
<text x="193" y="35.2">R4</text>
<text x="207" y="31.3">IRL540</text>
<text x="217.1" y="35.2">R5</text>
<text x="230.8" y="30.8">+5V</text>
<text x="193" y="37.7">4.7K</text>
<text x="216.5" y="37.7">10K</text>
<text x="235" y="40.2">Q3</text>
<text x="29.8" y="47.2">GND</text>
<text x="43.3" y="45.3">J1</text>
<text x="79.3" y="44.9">47K</text>
<text x="79.9" y="42.6">R1</text>
<text x="101.4" y="46.7">Q1</text>
<text x="186.3" y="45.3">GNDPWR</text>
<text x="199" y="45.3">GNDPWR</text>
<text x="235" y="42.8">BC856</text>
<text x="248.9" y="45.9">Q4</text>
<text x="248.9" y="47.9">IRL540</text>
<text x="101.4" y="49">BC856</text>
<text x="188.8" y="52.3">+5V</text>
<text x="235" y="51.7">R6</text>
<text x="21.2" y="58.7">+5V</text>
<text x="68.2" y="54.9">+5V</text>
<text x="174.6" y="59.3">10K</text>
<text x="175.2" y="56.7">R7</text>
<text x="235" y="54.2">4.7K</text>
<text x="193" y="64.4">BC856</text>
<text x="193" y="61.8">Q5</text>
<text x="228.3" y="61.8">GNDPWR</text>
<text x="241" y="61.8">GNDPWR</text>
<text x="38.8" y="68.2">APC_HW_ext</text>
<text x="92.2" y="67">RN1</text>
<text x="92.2" y="69.3">4.7K</text>
<text x="117.7" y="68.9">+5V</text>
<text x="151" y="70.7">U2</text>
<text x="207" y="67.5">Q6</text>
<text x="207" y="69.4">IRL540</text>
<text x="230.8" y="68.9">+5V</text>
<text x="52.7" y="72.6">GND</text>
<text x="147.5" y="73.3">ULN2803A</text>
<text x="193" y="73.3">R8</text>
<text x="193" y="75.8">4.7K</text>
<text x="216.5" y="75.8">10K</text>
<text x="217.1" y="73.3">R9</text>
<text x="120.2" y="83.6" transform="rotate(-90 120.2 83.6)">VCC</text>
<text x="145.3" y="80.9">I1</text>
<text x="145.3" y="83.4">I2</text>
<text x="155.3" y="78.3">COM</text>
<text x="156.8" y="80.9">O1</text>
<text x="156.8" y="83.4">O2</text>
<text x="186.3" y="83.4">GNDPWR</text>
<text x="199" y="83.4">GNDPWR</text>
<text x="235" y="80.9">BC856</text>
<text x="235" y="78.3">Q7</text>
<text x="275.7" y="80.9">J3</text>
<text x="145.3" y="86">I3</text>
<text x="145.3" y="88.5">I4</text>
<text x="156.8" y="86">O3</text>
<text x="156.8" y="88.5">O4</text>
<text x="235" y="89.8">R10</text>
<text x="248.9" y="84">Q8</text>
<text x="248.9" y="86">IRL540</text>
<text x="145.3" y="91">I5</text>
<text x="145.3" y="93.6">I6</text>
<text x="156.8" y="91">O5</text>
<text x="156.8" y="93.6">O6</text>
<text x="174.6" y="94.8">R11</text>
<text x="188.8" y="90.4">+5V</text>
<text x="235" y="92.3">4.7K</text>
<text x="145.3" y="96.1">I7</text>
<text x="145.3" y="98.7">I8</text>
<text x="153.3" y="99.8" transform="rotate(-90 153.3 99.8)">GND</text>
<text x="156.8" y="96.1">O7</text>
<text x="156.8" y="98.7">O8</text>
<text x="174.6" y="97.4">10K</text>
<text x="193" y="99.9">Q9</text>
<text x="228.3" y="99.9">GNDPWR</text>
<text x="241" y="99.9">GNDPWR</text>
<text x="120.2" y="105.7" transform="rotate(-90 120.2 105.7)">GND</text>
<text x="193" y="102.5">BC856</text>
<text x="207" y="105.6">Q12</text>
<text x="207" y="107.5">IRL540</text>
<text x="230.8" y="107">+5V</text>
<text x="272.2" y="103.7">Solenoids</text>
<text x="93.1" y="114">C2</text>
<text x="193" y="111.4">R13</text>
<text x="193" y="113.9">4.7K</text>
<text x="216.5" y="111.4">R15</text>
<text x="216.5" y="113.9">10K</text>
<text x="93.1" y="116.3">150p</text>
<text x="117.5" y="118.3">GND</text>
<text x="150.5" y="118.3">GND</text>
<text x="235" y="116.4">Q14</text>
<text x="235" y="119">BC856</text>
<text x="100.8" y="121.6">R2</text>
<text x="100.8" y="123.9">10K</text>
<text x="186.3" y="121.5">GNDPWR</text>
<text x="199" y="121.5">GNDPWR</text>
<text x="248.9" y="122.1">Q16</text>
<text x="248.9" y="124.1">IRL540</text>
<text x="188.8" y="128.5">+5V</text>
<text x="235" y="127.9">R17</text>
<text x="235" y="130.4">4.7K</text>
<text x="88.3" y="134.8">GND</text>
<text x="97.2" y="134.8">GND</text>
<text x="174.6" y="132.9">R12</text>
<text x="174.6" y="135.5">10K</text>
<text x="193" y="138">Q11</text>
<text x="193" y="140.6">BC856</text>
<text x="207" y="143.7">Q13</text>
<text x="228.3" y="138">GNDPWR</text>
<text x="241" y="138">GNDPWR</text>
<text x="193" y="149.5">R14</text>
<text x="207" y="145.6">IRL540</text>
<text x="216.5" y="149.5">R16</text>
<text x="230.8" y="145.1">+5V</text>
<text x="64.4" y="151.4">+5V</text>
<text x="70.1" y="151.4">PWR_FLAG</text>
<text x="193" y="152">4.7K</text>
<text x="216.5" y="152">10K</text>
<text x="235" y="154.5">Q15</text>
<text x="264.4" y="155.8">PWR_FLAG</text>
<text x="186.3" y="159.6">GNDPWR</text>
<text x="199" y="159.6">GNDPWR</text>
<text x="235" y="157.1">BC856</text>
<text x="248.9" y="160.2">Q17</text>
<text x="275.7" y="160.9">J2</text>
<text x="69" y="163.5">C1</text>
<text x="69" y="165.8">100n</text>
<text x="235" y="166">R18</text>
<text x="248.9" y="162.2">IRL540</text>
<text x="235" y="168.5">4.7K</text>
<text x="272.8" y="171">Sol_GND</text>
<text x="64.1" y="178">GND</text>
<text x="70.1" y="178">PWR_FLAG</text>
<text x="228.3" y="176.1">GNDPWR</text>
<text x="241" y="176.1">GNDPWR</text>
<text x="265.1" y="176.1">GNDPWR</text>
</g>
<g font-size="1.8" fill="#a90000">
<text x="183.4" y="23.9">1</text>
<text x="190.2" y="21" transform="rotate(-90 190.2 21)">2</text>
<text x="190.2" y="28.6" transform="rotate(-90 190.2 28.6)">3</text>
<text x="202.9" y="27.4" transform="rotate(-90 202.9 27.4)">D</text>
<text x="196.1" y="30.2">G</text>
<text x="202.9" y="35" transform="rotate(-90 202.9 35)">S</text>
<text x="225.4" y="40.4">1</text>
<text x="232.2" y="37.5" transform="rotate(-90 232.2 37.5)">2</text>
<text x="39.3" y="46.7">1</text>
<text x="48.2" y="46.7">2</text>
<text x="92" y="46.7">1</text>
<text x="98.8" y="43.9" transform="rotate(-90 98.8 43.9)">2</text>
<text x="232.2" y="45.2" transform="rotate(-90 232.2 45.2)">3</text>
<text x="238" y="46.7">G</text>
<text x="244.9" y="43.9" transform="rotate(-90 244.9 43.9)">D</text>
<text x="39.3" y="49.3">3</text>
<text x="39.3" y="51.8">5</text>
<text x="48.2" y="49.3">4</text>
<text x="48.2" y="51.8">6</text>
<text x="98.8" y="51.5" transform="rotate(-90 98.8 51.5)">3</text>
<text x="244.9" y="51.5" transform="rotate(-90 244.9 51.5)">S</text>
<text x="38.7" y="59.4">11</text>
<text x="39.3" y="54.4">7</text>
<text x="39.3" y="56.9">9</text>
<text x="47.6" y="56.9">10</text>
<text x="47.6" y="59.4">12</text>
<text x="48.2" y="54.4">8</text>
<text x="190.2" y="59.1" transform="rotate(-90 190.2 59.1)">2</text>
<text x="38.7" y="62">13</text>
<text x="38.7" y="64.5">15</text>
<text x="47.6" y="62">14</text>
<text x="47.6" y="64.5">16</text>
<text x="69.6" y="64.2" transform="rotate(-90 69.6 64.2)">1</text>
<text x="183.4" y="62">1</text>
<text x="202.9" y="65.5" transform="rotate(-90 202.9 65.5)">D</text>
<text x="190.2" y="66.7" transform="rotate(-90 190.2 66.7)">3</text>
<text x="196.1" y="68.3">G</text>
<text x="69.6" y="72.5" transform="rotate(-90 69.6 72.5)">2</text>
<text x="72.1" y="72.5" transform="rotate(-90 72.1 72.5)">3</text>
<text x="74.7" y="72.5" transform="rotate(-90 74.7 72.5)">4</text>
<text x="77.2" y="72.5" transform="rotate(-90 77.2 72.5)">5</text>
<text x="79.8" y="72.5" transform="rotate(-90 79.8 72.5)">6</text>
<text x="82.3" y="72.5" transform="rotate(-90 82.3 72.5)">7</text>
<text x="84.8" y="72.5" transform="rotate(-90 84.8 72.5)">8</text>
<text x="87.4" y="72.5" transform="rotate(-90 87.4 72.5)">9</text>
<text x="89.9" y="73.1" transform="rotate(-90 89.9 73.1)">10</text>
<text x="160" y="77.2">10</text>
<text x="202.9" y="73.1" transform="rotate(-90 202.9 73.1)">S</text>
<text x="232.2" y="75.6" transform="rotate(-90 232.2 75.6)">2</text>
<text x="119.1" y="78.8" transform="rotate(-90 119.1 78.8)">20</text>
<text x="142.8" y="79.8">1</text>
<text x="142.8" y="82.3">2</text>
<text x="160" y="79.8">18</text>
<text x="160" y="82.3">17</text>
<text x="225.4" y="78.5">1</text>
<text x="232.2" y="83.3" transform="rotate(-90 232.2 83.3)">3</text>
<text x="244.9" y="82" transform="rotate(-90 244.9 82)">D</text>
<text x="273" y="82.3">1</text>
<text x="142.8" y="84.8">3</text>
<text x="142.8" y="87.4">4</text>
<text x="142.8" y="89.9">5</text>
<text x="160" y="84.8">16</text>
<text x="160" y="87.4">15</text>
<text x="160" y="89.9">14</text>
<text x="238" y="84.8">G</text>
<text x="244.9" y="89.6" transform="rotate(-90 244.9 89.6)">S</text>
<text x="273" y="84.8">2</text>
<text x="273" y="87.4">3</text>
<text x="273" y="89.9">4</text>
<text x="142.8" y="92.5">6</text>
<text x="142.8" y="95">7</text>
<text x="160" y="92.5">13</text>
<text x="160" y="95">12</text>
<text x="273" y="92.5">5</text>
<text x="273" y="95">6</text>
<text x="142.8" y="97.5">8</text>
<text x="160" y="97.5">11</text>
<text x="183.4" y="100.1">1</text>
<text x="190.2" y="97.2" transform="rotate(-90 190.2 97.2)">2</text>
<text x="273" y="97.5">7</text>
<text x="273" y="100.1">8</text>
<text x="152.1" y="102.3" transform="rotate(-90 152.1 102.3)">9</text>
<text x="190.2" y="104.8" transform="rotate(-90 190.2 104.8)">3</text>
<text x="196.1" y="106.4">G</text>
<text x="202.9" y="103.6" transform="rotate(-90 202.9 103.6)">D</text>
<text x="119.1" y="109.3" transform="rotate(-90 119.1 109.3)">10</text>
<text x="202.9" y="111.2" transform="rotate(-90 202.9 111.2)">S</text>
<text x="232.2" y="113.7" transform="rotate(-90 232.2 113.7)">2</text>
<text x="225.4" y="116.6">1</text>
<text x="232.2" y="121.4" transform="rotate(-90 232.2 121.4)">3</text>
<text x="238" y="122.9">G</text>
<text x="244.9" y="120.1" transform="rotate(-90 244.9 120.1)">D</text>
<text x="244.9" y="127.7" transform="rotate(-90 244.9 127.7)">S</text>
<text x="190.2" y="135.3" transform="rotate(-90 190.2 135.3)">2</text>
<text x="183.4" y="138.2">1</text>
<text x="190.2" y="142.9" transform="rotate(-90 190.2 142.9)">3</text>
<text x="202.9" y="141.7" transform="rotate(-90 202.9 141.7)">D</text>
<text x="196.1" y="144.5">G</text>
<text x="202.9" y="149.3" transform="rotate(-90 202.9 149.3)">S</text>
<text x="225.4" y="154.7">1</text>
<text x="232.2" y="151.8" transform="rotate(-90 232.2 151.8)">2</text>
<text x="232.2" y="159.5" transform="rotate(-90 232.2 159.5)">3</text>
<text x="238" y="161">G</text>
<text x="244.9" y="158.2" transform="rotate(-90 244.9 158.2)">D</text>
<text x="244.9" y="165.8" transform="rotate(-90 244.9 165.8)">S</text>
<text x="273" y="162.3">1</text>
<text x="273" y="164.8">2</text>
<text x="273" y="167.4">3</text>
</g>
<text font-size="1.8" fill="#000084" x="38.1" y="35.2">D[0..7]</text>
<g font-size="1.8" fill="#0f0f0f">
<text x="34.3" y="51.7">D2</text>
<text x="34.3" y="49.2">D0</text>
<text x="52.1" y="51.7">D3</text>
<text x="52.1" y="49.2">D1</text>
<text x="34.3" y="54.3">D4</text>
<text x="34.3" y="56.8">D6</text>
<text x="52.1" y="56.8">D7</text>
<text x="52.1" y="54.3">D5</text>
<text x="64.8" y="82.2">D1</text>
<text x="64.8" y="79.7">D0</text>
<text x="64.8" y="89.8">D4</text>
<text x="64.8" y="87.3">D3</text>
<text x="64.8" y="84.7">D2</text>
<text x="64.8" y="94.9">D6</text>
<text x="64.8" y="92.4">D5</text>
<text x="64.8" y="97.4">D7</text>
</g>
</svg>
